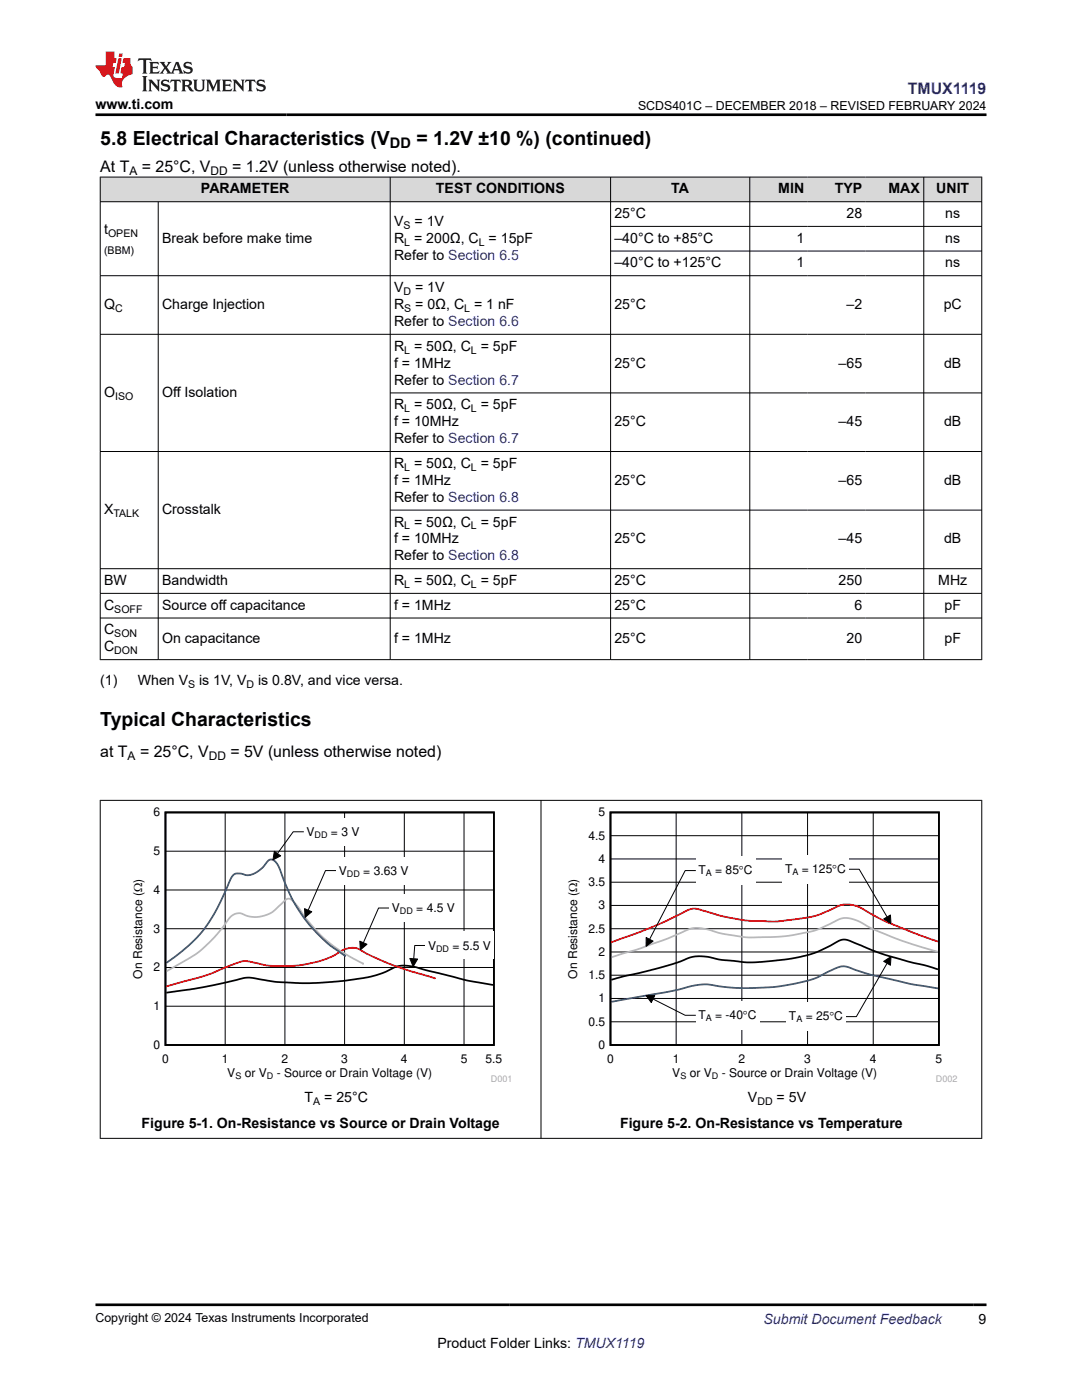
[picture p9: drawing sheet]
<svg xmlns="http://www.w3.org/2000/svg" width="216mm" height="279mm" viewBox="0 0 216 279" stroke-linecap="round" stroke-linejoin="round" font-family="sans-serif">
<g fill="#d8d8d8">
<path d="M20 35.3h175.9v5h-175.9z" fill-rule="evenodd"/>
<path d="M20.1 35.4h57.7v4.8h-57.7z" fill-rule="evenodd"/>
<path d="M77.9 35.4h43.9v4.8h-43.9z" fill-rule="evenodd"/>
<path d="M121.9 35.4h27.6v4.8h-27.6z" fill-rule="evenodd"/>
<path d="M149.7 35.4h11.5v4.8h-11.5z" fill-rule="evenodd"/>
<path d="M161.2 35.4h11.6v4.8h-11.6z" fill-rule="evenodd"/>
<path d="M172.8 35.4h11.5v4.8h-11.5z" fill-rule="evenodd"/>
<path d="M184.4 35.4h11.4v4.8h-11.4z" fill-rule="evenodd"/>
</g>
<g fill="none" stroke="#000" stroke-width=".2">
<path d="M19.9 35.3h176.1M20 35.3v96.4M77.9 35.3v96.4M121.8 35.3v96.4M149.6 35.3v96.4M184.3 35.3v96.4M195.9 35.3v96.4M19.9 40.3h176.1M19.9 55h176.1M31.6 40.3v91.4M121.8 45.2h74.2M121.8 50.1h74.2"/>
<path d="M19.9 66.7h176.1M77.9 78.4h118.1M19.9 90.1h176.1M19.9 113.5h176.1M19.9 118.4h176.1M77.9 101.8h118.1M19.9 123.3h176.1M19.9 131.6h176.1"/>
</g>
<path d="M26.1 161.2h75.8v54.7h-75.8z" fill-rule="evenodd" fill="#fff"/>
<path d="M33 162.1h65.5v46.5h-65.5zM98.4 196.6l-5.3-1-7.9-1.9a11.1 11.1 0 0 0-6-.8l-.3 .1a23.1 23.1 0 0 1-9.6 2.6l-5.7 .5-3.3 .1-4.9-.2-2.5-.4a10.1 10.1 0 0 0-5.1-.2l-7.4 1.6-7.2 1.1" fill="none" stroke="#000" stroke-width=".35"/>
<path d="M33 177.6h65.6M33 169.9h65.6M44.9 162.1v46.5M56.9 162.1v46.5M68.8 162.1v46.5M80.7 162.1v46.5M92.6 162.1v46.5M33 193.1h65.6M33 185.3h65.6M81.8 191.3l1.5 .1-.9 1.5zM84.9 188.7h-2.1l-.2 2.6M33 200.8h65.6" fill="none" stroke="#000" stroke-width=".2"/>
<path d="M86.6 195.2h.2l-8-2.4-5.8-2.6a4.3 4.3 0 0 0-5.8 .2l-1.3 .7-1.8 .6-2.9 .7-2.9 .4h-3.2a25.6 25.6 0 0 1-5.8-1 10.9 10.9 0 0 0-4.2 1.2l-4 1.7-7.9 2.2" fill="none" stroke="#f00" stroke-width=".35"/>
<path d="M72.3 192.3h.2l-4.3-2.3-2.4-1.8-2-1.7-2.9-3.4a11 11 0 0 0-3.1-3.7 3.4 3.4 0 0 0-2 1.3 6.3 6.3 0 0 1-7.9 1.6 2.9 2.9 0 0 0-2.8 1.8l-2.2 2.9-3 2.8-2 1.3-4.7 2.8" fill="none" stroke="#b8b8b8" stroke-width=".35"/>
<path d="M68.8 190.7l.1 .1-3-2.1-1.2-1-2.1-2.1-1.9-2.3-2.5-4.1-2.2-5.4a2.85 2.85 0 0 0-1.8-2.3 2.14 2.14 0 0 0-1.5 1.3 4.2 4.2 0 0 1-3.9 1.8 1.97 1.97 0 0 0-3 1.2l-2.5 5.6-1.5 2.5-1.3 1.9-2.7 2.8-4.6 3.6" fill="none" stroke="#295c75" stroke-width=".35"/>
<path d="M81.8 191.3l1.5 .1-.9 1.5z" fill="#000"/>
<path d="M84.9 186h13.6v5.4h-13.6z" fill-rule="evenodd" fill="#fff"/>
<path d="M71.8 187.8l1.4 .6-1.3 1.2z" fill="#000"/>
<path d="M71.8 187.8l1.4 .6-1.3 1.2zM77.7 181.2h-2.2l-3 6.9" fill="none" stroke="#000" stroke-width=".2"/>
<path d="M77.7 178.5h13.6v5.4h-13.6z" fill-rule="evenodd" fill="#fff"/>
<path d="M60.8 181.3l1.4 .7-1.3 1.1z" fill="#000"/>
<path d="M67.1 173.7h-2.2l-3.4 7.9M60.8 181.3l1.4 .7-1.3 1.1z" fill="none" stroke="#000" stroke-width=".2"/>
<path d="M67.1 171h15v5.5h-15z" fill-rule="evenodd" fill="#fff"/>
<path d="M54.7 169.9l1.3 .9-1.5 .8z" fill="#000"/>
<path d="M54.7 169.9l1.3 .9-1.5 .8zM60.6 166h-2.1l-3.1 4.3" fill="none" stroke="#000" stroke-width=".2"/>
<g fill="#fff">
<path d="M60.6 163.3h11.7v5.4h-11.7z" fill-rule="evenodd"/>
<path d="M112.9 161.2h78.1v54.7h-78.1z" fill-rule="evenodd"/>
</g>
<path d="M121.8 162.1h65.5v46.5h-65.5zM187.2 193.5l-10.5-2.9-6.6-2.6a3.1 3.1 0 0 0-3.8 .4l-1.1 .6a29.6 29.6 0 0 1-11.7 2.8l-2.2 .2a36.5 36.5 0 0 1-6.8-.4l-.8-.1a10.1 10.1 0 0 0-6.9-.1l-1.6 .7-3.3 1-9.9 2.4" fill="none" stroke="#000" stroke-width=".35"/>
<g fill="none" stroke="#000" stroke-width=".2">
<path d="M121.8 176.1h65.6M121.8 171.4h65.6M121.8 166.8h65.6M134.9 162.1v46.5M148 162.1v46.5M161.1 162.1v46.5M174.2 162.1v46.5M121.8 199.3h65.6M121.8 194.6h65.6M121.8 190h65.6M121.8 185.3h65.6M121.8 180.7h65.6"/>
<path d="M176.3 191.9l1.5-1-.1 1.7zM177 192.2l-6.1 10.7h-2.1M121.8 203.9h65.6"/>
</g>
<path d="M187.2 187.9l-4.5-1.6-5.7-2.3-2.5-1.2a15.8 15.8 0 0 0-4.6-2.2l-.3-.1a6.2 6.2 0 0 0-4.1 1.2 27 27 0 0 1-9.3 2.1l-2.2 .1-5.4-.2-4.4-.8-3.5-1.1a4.2 4.2 0 0 0-4.7 .5l-3.5 1.7-3.3 1.4-7.2 2.7" fill="none" stroke="#f00" stroke-width=".35"/>
<path d="M187.2 190l-7.5-2.3-5.7-2.4a14.1 14.1 0 0 0-4.7-2.1 5.8 5.8 0 0 0-3.8 1.2 26.7 26.7 0 0 1-9 2.5l-4.9 .1a35.2 35.2 0 0 1-10.9-1.6 5.9 5.9 0 0 0-5 .8l-2.7 1.2-5.2 1.9-5.8 1.8" fill="none" stroke="#b8b8b8" stroke-width=".35"/>
<path d="M187.2 197.3l-5.9-1-7.3-1.7-3.6-1.1a4.1 4.1 0 0 0-4.6 .2l-.3 .1a25.9 25.9 0 0 1-9.8 3l-6.3 .4h-2.5l-3-.3a13.5 13.5 0 0 0-8.4 .6l-13.5 2.4" fill="none" stroke="#295c75" stroke-width=".35"/>
<path d="M176.3 191.9l1.5-1-.1 1.7z" fill="#000"/>
<path d="M156.9 200h11.9v5.7h-11.9z" fill-rule="evenodd" fill="#fff"/>
<path d="M176.3 183.4l1.4-.8 .1 1.8z" fill="#000"/>
<path d="M169.3 173.5h2.1l5.6 9.5M176.3 183.4l1.4-.8 .1 1.8z" fill="none" stroke="#000" stroke-width=".2"/>
<path d="M156.1 170.6h13.2v5.7h-13.2z" fill-rule="evenodd" fill="#fff"/>
<path d="M128.9 187.1l1.4 .7-1.4 1.1z" fill="#000"/>
<path d="M138.8 173.7h-2.1l-7.1 13.8M128.9 187.1l1.4 .7-1.4 1.1z" fill="none" stroke="#000" stroke-width=".2"/>
<path d="M138.8 170.9h11.9v5.7h-11.9z" fill-rule="evenodd" fill="#fff"/>
<path d="M128.9 198.7h1.8l-.7 1.4z" fill="#000"/>
<path d="M128.9 198.7h1.8l-.7 1.4zM130.3 199.4l6.4 3.2h2.1" fill="none" stroke="#000" stroke-width=".2"/>
<path d="M138.8 199.8h12.7v5.7h-12.7z" fill-rule="evenodd" fill="#fff"/>
<path d="M19.9 159.7h176.1M20 159.7v67.5M107.9 159.7v67.5M195.9 159.7v67.5M19.9 227.2h176.1" fill="none" stroke="#000" stroke-width=".2"/>
<path d="M27.7 11.6l-.2 .6 .5-.2h.6v.1v2.2l-.2 .4h1l-.2-.4v-2.2v-.1h.5l.5 .2-.1-.6zM29.8 12.4l.2 .3v1.6l-.2 .4h1.9l.1-.6a1.08 1.08 0 0 1-1.3 .2v-.7h.6l.4 .2v-.7l-.4 .2h-.6v-.5l.2-.2a1 1 0 0 1 1 .3l-.1-.5zM31.8 12.4l1 1.1-1 1.2h.9l-.2-.2 .4-.8 .5 .8-.2 .2h1.6l-.2-.2 .1-.5h1l.1 .5-.1 .2h.9l-.2-.4-.8-1.9h-.5l-1 2.1-.8-1.1 .9-1h-.8l.2 .2-.5 .6-.3-.6 .1-.2zM35.2 12.8l.4 1h-.8zM36.8 12.5a.65 .65 0 0 0-.2 .7 .65 .65 0 0 0 .6 .5l.7 .1 .1 .3a.79 .79 0 0 1-.7 .4 .79 .79 0 0 1-.7-.5l.1 .7 .2-.1a.93 .93 0 0 0 1.1 0 .93 .93 0 0 0 .4-.9 1.46 1.46 0 0 0-1.2-.6l-.1-.3a1.09 1.09 0 0 1 1.2 .2l-.2-.6-.1 .1-.6-.2zM28.4 15.2l.2 .4v2.2l-.2 .4h1l-.2-.4v-2.2l.2-.4zM29.6 15.9l.2 .4v1.5l-.2 .4h.8l-.3-.4v-1.3l1.7 1.8v-2l.2-.4h-.8l.2 .2 .1 1.1-1.2-1.3zM32.3 16a.65 .65 0 0 0-.2 .8 .65 .65 0 0 0 .7 .4l.6 .2 .1 .2a.79 .79 0 0 1-.7 .4 .79 .79 0 0 1-.7-.5l.1 .7 .2-.1a.93 .93 0 0 0 1.1 .1 .93 .93 0 0 0 .4-1 1.46 1.46 0 0 0-1.2-.5l-.1-.4a1.09 1.09 0 0 1 1.2 .2l-.2-.6-.1 .1-.6-.1zM34.1 15.9l-.1 .6a.63 .63 0 0 1 .7-.3l.1 1.6-.3 .4h1l-.2-.4v-1.6a.66 .66 0 0 1 .8 .3l-.1-.6zM36.2 15.9l.2 .4v1.5l-.2 .4h.9l-.2-.2v-.7h.5l.1 .2a.79 .79 0 0 0 1.2 .6l-1-.9a.61 .61 0 0 0 .6-.6 .61 .61 0 0 0-.5-.7zM36.9 16.2h.2a.47 .47 0 0 1 .5 .1 .47 .47 0 0 1 .1 .5l-.2 .1-.6 .1zM38.5 15.9l.2 .2a2.27 2.27 0 0 0 .4 2 1.04 1.04 0 0 0 1.7-.7v-1.3l.2-.2h-.8l.2 .4v1.1a.6 .6 0 0 1-.6 .6 .6 .6 0 0 1-.6-.6v-1.1l.3-.4zM41.1 15.9l.2 .4v1.5l-.2 .4h.7l-.2-.4v-1.4l.9 1.9 .8-1.9v1.4l-.2 .4h1l-.3-.4v-1.5l.3-.4h-.8l-.7 1.5-.7-1.5zM44.3 15.9l.2 .4v1.5l-.2 .4h1.9l.1-.6a1.09 1.09 0 0 1-1.3 .2v-.7h.6l.4 .2v-.6l-.4 .2h-.6v-.6l.2-.1a1.01 1.01 0 0 1 1 .3l-.1-.6zM46.4 15.9l.3 .4v1.5l-.3 .4h.8l-.2-.4v-1.3l1.6 1.8v-2l.2-.4h-.7l.2 .2v1.1l-1.2-1.3zM49 15.9l-.1 .6a.63 .63 0 0 1 .8-.3v1.6l-.3 .4h1l-.2-.4v-1.6a.66 .66 0 0 1 .8 .3l-.1-.6zM51.4 16a.65 .65 0 0 0-.2 .8 .65 .65 0 0 0 .6 .4l.6 .2 .2 .2a.79 .79 0 0 1-.8 .4 .79 .79 0 0 1-.6-.5l.1 .7 .2-.1a.93 .93 0 0 0 1 .1 .93 .93 0 0 0 .5-1 1.46 1.46 0 0 0-1.3-.5l-.1-.4a1.09 1.09 0 0 1 1.3 .2l-.2-.6-.2 .1-.5-.1z" fill="#231f20"/>
<path d="M21.1 10.3v2.7h-2.1l.1 .4 .9 1a.95 .95 0 0 0 .9 .9 .59 .59 0 0 1 .6-.4 .59 .59 0 0 1 .5 .3l.4 .8a1.59 1.59 0 0 0 2.1 1.4 1.61 1.61 0 0 1 1-2.3l1-.3-.1-1.5a1.59 1.59 0 0 1-.4-1.7h-1.4l-.2 .9h.5l-.1 .9h-.5l-.2 .9v.3l.4 .1-.2 .9h-.6a.73 .73 0 0 1-1.1-.7l.3-1.5h-.5l.2-.9h.5l.2-.9h-.5v-1.3zM23.6 11.6l-.6 3.1h.7l.6-3.1zM23.8 10.7l-.1 .6h.7l.1-.6z" fill="#ed1c24"/>
<path d="M19 22.9h177.8M19 260.4h177.8" fill="none" stroke="#000" stroke-width=".53"/>
<g font-size="3.9">
<text x="20" y="28.8">5.8 Electrical Characteristics (V</text>
<text x="83.1" y="28.8">= 1.2V ±10 %) (continued)</text>
<text x="20" y="144.8">Typical Characteristics</text>
</g>
<text font-size="3.2" fill="#00f" x="181.1" y="18.7">TMUX1119</text>
<g font-size="3.2">
<text x="20" y="34.3">At T</text>
<text x="28.3" y="34.3">= 25°C, V</text>
<text x="46.3" y="34.3">= 1.2V (unless otherwise noted).</text>
<text x="20" y="151">at T</text>
<text x="27.9" y="151">= 25°C, V</text>
<text x="46" y="151">= 5V (unless otherwise noted)</text>
</g>
<text font-size="2.9" x="77.8" y="29.6">DD</text>
<g font-size="2.8">
<text x="19" y="21.8">www.ti.com</text>
<text x="40.1" y="38.6">PARAMETER</text>
<text x="87" y="38.6">TEST CONDITIONS</text>
<text x="133.9" y="38.6">TA</text>
<text x="155.3" y="38.6">MIN</text>
<text x="166.6" y="38.6">TYP</text>
<text x="177.3" y="38.6">MAX</text>
<text x="186.8" y="38.6">UNIT</text>
<text x="20.8" y="46.8">t</text>
<text x="78.6" y="45.1">V</text>
<text x="82.7" y="45.1">= 1V</text>
<text x="122.6" y="43.5">25°C</text>
<text x="168.9" y="43.5">28</text>
<text x="188.6" y="43.5">ns</text>
<text x="32.3" y="48.5">Break before make time</text>
<text x="78.6" y="48.5">R = 200Ω, C = 15pF</text>
<text x="78.6" y="51.8">Refer to Section 6.5</text>
<text x="122.6" y="48.5">–40°C to +85°C</text>
<text x="122.6" y="53.4">–40°C to +125°C</text>
<text x="158.9" y="48.5">1</text>
<text x="158.9" y="53.4">1</text>
<text x="188.6" y="48.5">ns</text>
<text x="188.6" y="53.4">ns</text>
<text x="78.6" y="58.3">V</text>
<text x="82.8" y="58.3">= 1V</text>
<text x="20.8" y="61.7">Q</text>
<text x="32.3" y="61.7">Charge Injection</text>
<text x="78.6" y="65.1">Refer to Section 6.6</text>
<text x="78.6" y="61.7">R</text>
<text x="82.9" y="61.7">= 0Ω, C = 1 nF</text>
<text x="122.6" y="61.7">25°C</text>
<text x="168.9" y="61.7">–2</text>
<text x="188.3" y="61.7">pC</text>
<text x="78.6" y="70">R = 50Ω, C = 5pF</text>
<text x="78.6" y="73.4">f = 1MHz</text>
<text x="78.6" y="76.8">Refer to Section 6.7</text>
<text x="122.6" y="73.4">25°C</text>
<text x="167.3" y="73.4">–65</text>
<text x="188.4" y="73.4">dB</text>
<text x="20.8" y="79.2">O</text>
<text x="32.3" y="79.2">Off Isolation</text>
<text x="78.6" y="81.7">R = 50Ω, C = 5pF</text>
<text x="78.6" y="85.1">f = 10MHz</text>
<text x="78.6" y="88.5">Refer to Section 6.7</text>
<text x="122.6" y="85.1">25°C</text>
<text x="167.3" y="85.1">–45</text>
<text x="188.4" y="85.1">dB</text>
<text x="78.6" y="93.4">R = 50Ω, C = 5pF</text>
<text x="78.6" y="96.8">f = 1MHz</text>
<text x="78.6" y="100.2">Refer to Section 6.8</text>
<text x="122.6" y="96.8">25°C</text>
<text x="167.3" y="96.8">–65</text>
<text x="188.4" y="96.8">dB</text>
<text x="20.8" y="102.6">X</text>
<text x="32.3" y="102.6">Crosstalk</text>
<text x="78.6" y="105.1">R = 50Ω, C = 5pF</text>
<text x="78.6" y="108.5">f = 10MHz</text>
<text x="78.6" y="111.8">Refer to Section 6.8</text>
<text x="122.6" y="108.5">25°C</text>
<text x="167.3" y="108.5">–45</text>
<text x="188.4" y="108.5">dB</text>
<text x="20.8" y="116.8">BW</text>
<text x="32.3" y="116.8">Bandwidth</text>
<text x="78.6" y="116.8">R = 50Ω, C = 5pF</text>
<text x="122.6" y="116.8">25°C</text>
<text x="167.3" y="116.8">250</text>
<text x="187.2" y="116.8">MHz</text>
<text x="20.8" y="121.7">C</text>
<text x="32.3" y="121.7">Source off capacitance</text>
<text x="78.6" y="121.7">f = 1MHz</text>
<text x="122.6" y="121.7">25°C</text>
<text x="170.5" y="121.7">6</text>
<text x="188.5" y="121.7">pF</text>
<text x="20.8" y="126.6">C</text>
<text x="20.8" y="130">C</text>
<text x="32.3" y="128.3">On capacitance</text>
<text x="78.6" y="128.3">f = 1MHz</text>
<text x="122.6" y="128.3">25°C</text>
<text x="168.9" y="128.3">20</text>
<text x="188.5" y="128.3">pF</text>
<text x="20" y="136.8">(1)</text>
<text x="27.5" y="136.8">When V</text>
<text x="39.7" y="136.8">is 1V, V</text>
<text x="51.5" y="136.8">is 0.8V, and vice versa.</text>
<text x="60.8" y="220">T</text>
<text x="64.7" y="220">= 25°C</text>
<text x="149.2" y="220">V</text>
<text x="155" y="220">= 5V</text>
<text x="28.2" y="225.2">Figure 5-1. On-Resistance vs Source or Drain Voltage</text>
<text x="123.7" y="225.2">Figure 5-2. On-Resistance vs Temperature</text>
<text x="87.3" y="269">Product Folder Links: TMUX1119</text>
<text x="195.3" y="264.2">9</text>
</g>
<text font-size="2.8" fill="#00f" x="152.4" y="264.2">Submit Document Feedback</text>
<g font-size="2.5">
<text x="127.3" y="21.9">SCDS401C – DECEMBER 2018 – REVISED FEBRUARY 2024</text>
<text x="19" y="263.9">Copyright © 2024 Texas Instruments Incorporated</text>
</g>
<g font-size="2.4">
<text x="25.8" y="34.9">A</text>
<text x="42" y="34.9">DD</text>
<text x="25.5" y="151.6">A</text>
<text x="41.7" y="151.6">DD</text>
<text x="30.6" y="162.9">6</text>
<text x="61.2" y="166.8">V</text>
<text x="66" y="166.8">= 3 V</text>
<text x="117.4" y="167.6">4.5</text>
<text x="119.4" y="162.9">5</text>
<text x="30.6" y="170.7">5</text>
<text x="119.4" y="172.2">4</text>
<text x="30.6" y="178.4">4</text>
<text x="67.6" y="174.6">V</text>
<text x="72.5" y="174.6">= 3.63 V</text>
<text x="117.4" y="176.9">3.5</text>
<text x="139.4" y="174.4">T</text>
<text x="142.7" y="174.4">= 85q</text>
<text x="148.4" y="174.4">C</text>
<text x="156.7" y="174.2">T</text>
<text x="160" y="174.2">= 125qC</text>
<text x="78.2" y="182">V</text>
<text x="83.1" y="182">= 4.5 V</text>
<text x="119.4" y="181.5">3</text>
<text x="30.6" y="186.1">3</text>
<text x="85.4" y="189.5">V</text>
<text x="90.3" y="189.5">= 5.5 V</text>
<text x="117.4" y="186.1">2.5</text>
<text x="119.4" y="190.8">2</text>
<text x="28.4" y="195.3" transform="rotate(-90 28.4 195.3)">On Resistance (:)</text>
<text x="30.6" y="193.9">2</text>
<text x="115.2" y="195.3" transform="rotate(-90 115.2 195.3)">On Resistance (:)</text>
<text x="117.4" y="195.4">1.5</text>
<text x="30.6" y="201.6">1</text>
<text x="119.4" y="200.1">1</text>
<text x="139.4" y="203.3">T</text>
<text x="142.7" y="203.3">= -40</text>
<text x="148.2" y="203.3">qC</text>
<text x="157.4" y="203.6">T</text>
<text x="160.8" y="203.6">= 25qC</text>
<text x="30.6" y="209.3">0</text>
<text x="117.4" y="204.7">0.5</text>
<text x="119.4" y="209.3">0</text>
<text x="32.4" y="212.1">0</text>
<text x="44.3" y="212.1">1</text>
<text x="45.4" y="214.8">V</text>
<text x="48.8" y="214.8">or V</text>
<text x="55.2" y="214.8">- Source or Drain Voltage (V)</text>
<text x="56.2" y="212.1">2</text>
<text x="68.1" y="212.1">3</text>
<text x="80" y="212.1">4</text>
<text x="91.9" y="212.1">5</text>
<text x="96.9" y="212.1">5.5</text>
<text x="121.2" y="212.1">0</text>
<text x="134.2" y="214.8">V</text>
<text x="134.3" y="212.1">1</text>
<text x="137.6" y="214.8">or V</text>
<text x="144" y="214.8">- Source or Drain Voltage (V)</text>
<text x="147.4" y="212.1">2</text>
<text x="160.5" y="212.1">3</text>
<text x="173.6" y="212.1">4</text>
<text x="186.7" y="212.1">5</text>
</g>
<g font-size="2.1">
<text x="21.6" y="47.3">OPEN</text>
<text x="80.5" y="45.6">S</text>
<text x="20.8" y="50.7">(BBM)</text>
<text x="80.7" y="49">L</text>
<text x="95.5" y="49">L</text>
<text x="80.5" y="58.9">D</text>
<text x="23" y="62.2">C</text>
<text x="80.7" y="62.2">S</text>
<text x="92.6" y="62.2">L</text>
<text x="80.7" y="70.6">L</text>
<text x="94" y="70.6">L</text>
<text x="23" y="79.8">ISO</text>
<text x="80.7" y="82.3">L</text>
<text x="94" y="82.3">L</text>
<text x="80.7" y="93.9">L</text>
<text x="94" y="93.9">L</text>
<text x="22.6" y="103.2">TALK</text>
<text x="80.7" y="105.6">L</text>
<text x="94" y="105.6">L</text>
<text x="80.7" y="117.3">L</text>
<text x="94" y="117.3">L</text>
<text x="22.8" y="122.3">SOFF</text>
<text x="22.8" y="127.2">SON</text>
<text x="22.8" y="130.6">DON</text>
<text x="37.5" y="137.4">S</text>
<text x="49.2" y="137.4">D</text>
<text x="62.5" y="220.5">A</text>
<text x="151.1" y="220.5">DD</text>
</g>
<g font-size="1.8">
<text x="62.8" y="167.2">DD</text>
<text x="69.2" y="175">DD</text>
<text x="140.8" y="174.8">A</text>
<text x="158.1" y="174.6">A</text>
<text x="79.8" y="182.4">DD</text>
<text x="87" y="189.9">DD</text>
<text x="140.8" y="203.7">A</text>
<text x="158.9" y="204">A</text>
<text x="47" y="215.3">S</text>
<text x="53.2" y="215.3">D</text>
<text x="135.8" y="215.3">S</text>
<text x="142" y="215.3">D</text>
</g>
<g font-size="1.8" fill="#a8a8a8">
<text x="97.9" y="215.9">D001</text>
<text x="186.7" y="215.9">D002</text>
</g>
</svg>
